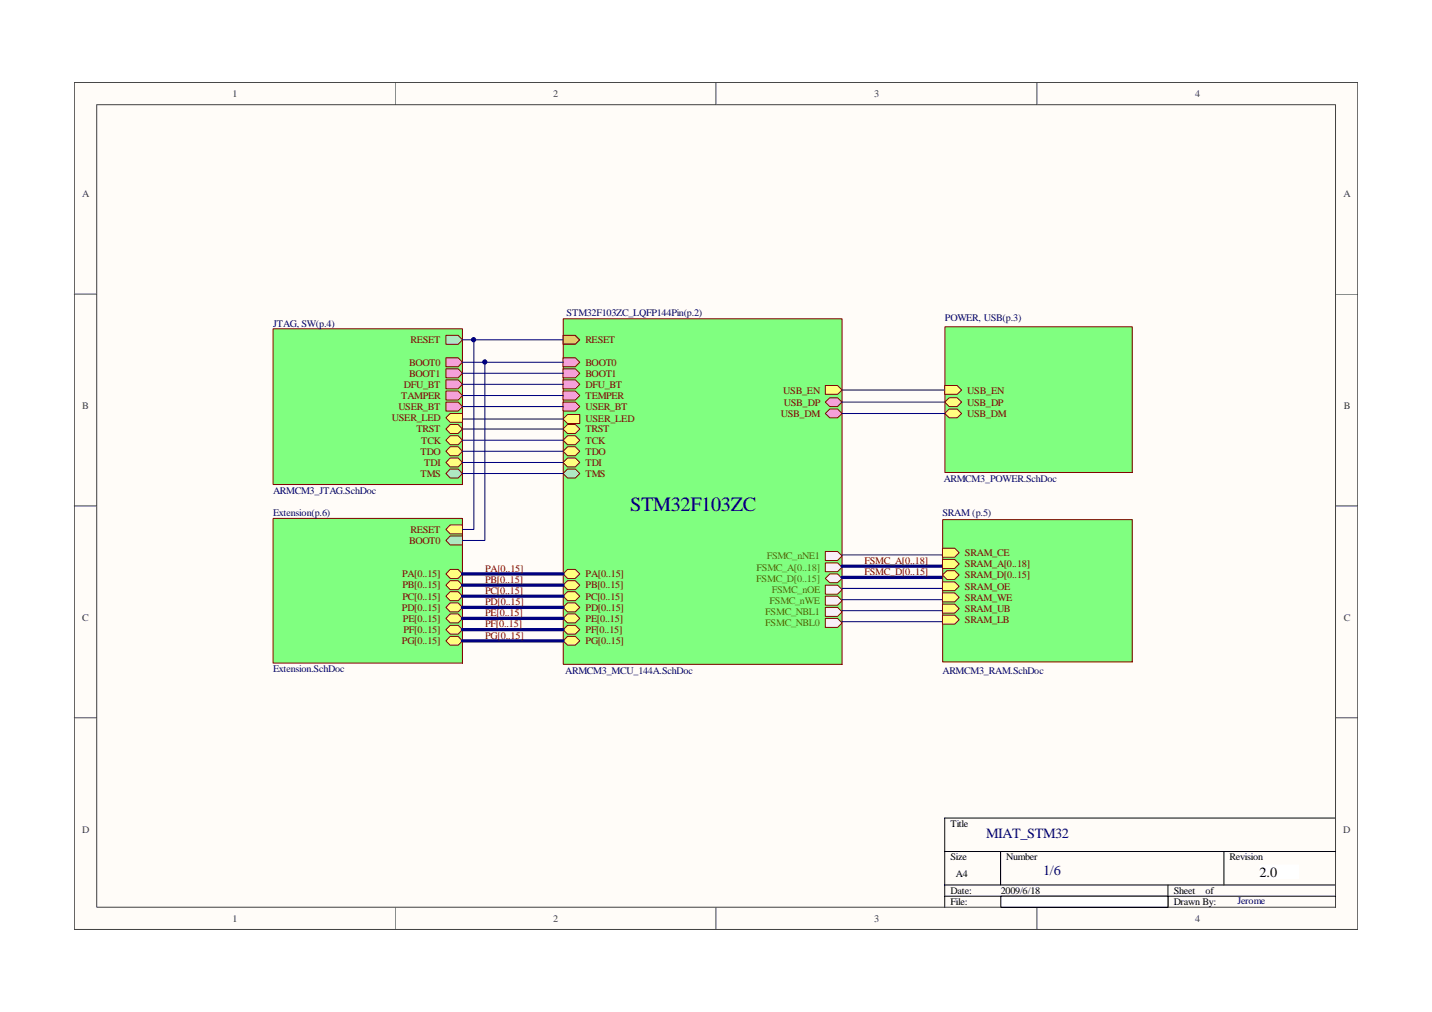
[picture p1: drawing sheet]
<svg xmlns="http://www.w3.org/2000/svg" width="297mm" height="210mm" viewBox="0 0 297 210" stroke-linecap="round" stroke-linejoin="round" font-family="sans-serif">
<path d="M15.4 17.1h266.2v175.7h-266.2z" fill="#fffcf8"/>
<path d="M15.4 17.1h266.2v175.7h-266.2z" fill="none" stroke="#404040" stroke-width=".21"/>
<path d="M20.1 21.8h256.9v166.4h-256.9z" fill="#fffcf8"/>
<g fill="none" stroke="#404040" stroke-width=".21">
<path d="M82 17.1v4.6M148.5 17.1v4.6M215.1 17.1v4.6M20.1 21.7h256.9v166.5h-256.9zM15.4 61h4.6M277 61h4.6M15.4 104.9h4.6M277 104.9h4.6M15.4 148.9h4.6M277 148.9h4.6M82 188.2v4.6M148.5 188.2v4.6"/>
<path d="M215.1 188.2v4.6"/>
</g>
<path d="M196 176.6h81M207.6 176.6v7M253.9 176.6v7M277 169.7h-81v18.5M196 183.6h81M196 185.9h81M242.3 183.6v4.6" fill="none" stroke="#000" stroke-width=".21"/>
<path d="M116.9 66.2h57.8v71.6h-57.8z" fill="#80ff80"/>
<path d="M116.8 66.1h57.9v71.7h-57.9z" fill="none" stroke="#800000" stroke-width=".21"/>
<path d="M116.8 69.6h2.5l1 .9-1 .9h-2.5z" fill-rule="evenodd" fill="#ff9c00"/>
<path d="M116.8 69.6h2.5l1 .9-1 .9h-2.5z" fill="none" stroke="#800000" stroke-width=".21"/>
<path d="M116.8 78.8h2.5l1 .9-1 .9h-2.5z" fill-rule="evenodd" fill="#ffa1d8"/>
<path d="M116.8 78.8h2.5l1 .9-1 .9h-2.5z" fill="none" stroke="#800000" stroke-width=".21"/>
<path d="M116.8 76.5h2.5l1 .9-1 1h-2.5z" fill-rule="evenodd" fill="#ffa1d8"/>
<path d="M116.8 76.5h2.5l1 .9-1 1h-2.5z" fill="none" stroke="#800000" stroke-width=".21"/>
<path d="M116.8 98.2l.9-.9h1.6l1 .9-1 .9h-1.6z" fill-rule="evenodd" fill="#aee9c3"/>
<path d="M116.8 98.2l.9-.9h1.6l1 .9-1 .9h-1.6z" fill="none" stroke="#800000" stroke-width=".21"/>
<path d="M116.8 83.4h2.5l1 .9-1 1h-2.5z" fill-rule="evenodd" fill="#ffa1d8"/>
<path d="M116.8 83.4h2.5l1 .9-1 1h-2.5z" fill="none" stroke="#800000" stroke-width=".21"/>
<path d="M116.8 74.2h2.5l1 .9-1 1h-2.5z" fill-rule="evenodd" fill="#ffa1d8"/>
<path d="M116.8 74.2h2.5l1 .9-1 1h-2.5z" fill="none" stroke="#800000" stroke-width=".21"/>
<path d="M171.2 85.8l.9-1h1.6l1 1-1 .9h-1.6z" fill-rule="evenodd" fill="#cf99ff"/>
<path d="M171.2 85.8l.9-1h1.6l1 1-1 .9h-1.6z" fill="none" stroke="#800000" stroke-width=".21"/>
<path d="M171.2 83.4l.9-.9h1.6l1 .9-1 .9h-1.6z" fill-rule="evenodd" fill="#cf99ff"/>
<path d="M171.2 83.4l.9-.9h1.6l1 .9-1 .9h-1.6z" fill="none" stroke="#800000" stroke-width=".21"/>
<path d="M116.8 119l.9-.9h1.6l1 .9-1 1h-1.6z" fill-rule="evenodd" fill="#ffff80"/>
<path d="M116.8 119l.9-.9h1.6l1 .9-1 1h-1.6z" fill="none" stroke="#800000" stroke-width=".21"/>
<path d="M116.8 123.7l.9-1h1.6l1 1-1 .9h-1.6z" fill-rule="evenodd" fill="#ffff80"/>
<path d="M116.8 123.7l.9-1h1.6l1 1-1 .9h-1.6z" fill="none" stroke="#800000" stroke-width=".21"/>
<path d="M116.8 121.4l.9-1h1.6l1 1-1 .9h-1.6z" fill-rule="evenodd" fill="#ffff80"/>
<path d="M116.8 121.4l.9-1h1.6l1 1-1 .9h-1.6z" fill="none" stroke="#800000" stroke-width=".21"/>
<path d="M116.8 126l.9-.9h1.6l1 .9-1 .9h-1.6z" fill-rule="evenodd" fill="#ffff80"/>
<path d="M116.8 126l.9-.9h1.6l1 .9-1 .9h-1.6z" fill="none" stroke="#800000" stroke-width=".21"/>
<path d="M116.8 128.3l.9-1h1.6l1 1-1 .9h-1.6z" fill-rule="evenodd" fill="#ffff80"/>
<path d="M116.8 128.3l.9-1h1.6l1 1-1 .9h-1.6z" fill="none" stroke="#800000" stroke-width=".21"/>
<path d="M116.8 130.6l.9-.9h1.6l1 .9-1 .9h-1.6z" fill-rule="evenodd" fill="#ffff80"/>
<path d="M116.8 130.6l.9-.9h1.6l1 .9-1 .9h-1.6z" fill="none" stroke="#800000" stroke-width=".21"/>
<path d="M116.8 132.9l.9-.9h1.6l1 .9-1 .9h-1.6z" fill-rule="evenodd" fill="#ffff80"/>
<path d="M116.8 132.9l.9-.9h1.6l1 .9-1 .9h-1.6z" fill="none" stroke="#800000" stroke-width=".21"/>
<path d="M171.2 114.4h2.5l1 .9-1 .9h-2.5z" fill-rule="evenodd" fill="#fff0ff"/>
<path d="M171.2 114.4h2.5l1 .9-1 .9h-2.5z" fill="none" stroke="#800000" stroke-width=".21"/>
<path d="M171.2 123.7h2.5l1 .9-1 .9h-2.5z" fill-rule="evenodd" fill="#fff0ff"/>
<path d="M171.2 123.7h2.5l1 .9-1 .9h-2.5z" fill="none" stroke="#800000" stroke-width=".21"/>
<path d="M171.2 121.4h2.5l1 .9-1 .9h-2.5z" fill-rule="evenodd" fill="#fff0ff"/>
<path d="M171.2 121.4h2.5l1 .9-1 .9h-2.5z" fill="none" stroke="#800000" stroke-width=".21"/>
<path d="M171.2 120l.9-1h1.6l1 1-1 .9h-1.6z" fill-rule="evenodd" fill="#fff0ff"/>
<path d="M171.2 120l.9-1h1.6l1 1-1 .9h-1.6z" fill="none" stroke="#800000" stroke-width=".21"/>
<path d="M171.2 126h2.5l1 .9-1 .9h-2.5z" fill-rule="evenodd" fill="#fff0ff"/>
<path d="M171.2 126h2.5l1 .9-1 .9h-2.5z" fill="none" stroke="#800000" stroke-width=".21"/>
<path d="M171.2 128.3h2.5l1 .9-1 .9h-2.5z" fill-rule="evenodd" fill="#fff0ff"/>
<path d="M171.2 128.3h2.5l1 .9-1 .9h-2.5z" fill="none" stroke="#800000" stroke-width=".21"/>
<path d="M171.2 116.8h2.5l1 .8-1 1h-2.5z" fill-rule="evenodd" fill="#fff0ff"/>
<path d="M171.2 116.8h2.5l1 .8-1 1h-2.5z" fill="none" stroke="#800000" stroke-width=".21"/>
<path d="M116.8 91.3l.9-.9h1.6l1 .9-1 .9h-1.6z" fill-rule="evenodd" fill="#ffff80"/>
<path d="M116.8 91.3l.9-.9h1.6l1 .9-1 .9h-1.6z" fill="none" stroke="#800000" stroke-width=".21"/>
<path d="M116.8 89l.9-.9h1.6l1 .9-1 .9h-1.6z" fill-rule="evenodd" fill="#ffff80"/>
<path d="M116.8 89l.9-.9h1.6l1 .9-1 .9h-1.6z" fill="none" stroke="#800000" stroke-width=".21"/>
<path d="M116.8 93.6l.9-.9h1.6l1 .9-1 .9h-1.6z" fill-rule="evenodd" fill="#ffff80"/>
<path d="M116.8 93.6l.9-.9h1.6l1 .9-1 .9h-1.6z" fill="none" stroke="#800000" stroke-width=".21"/>
<path d="M116.8 95.9l.9-.9h1.6l1 .9-1 1h-1.6z" fill-rule="evenodd" fill="#ffff80"/>
<path d="M116.8 95.9l.9-.9h1.6l1 .9-1 1h-1.6z" fill="none" stroke="#800000" stroke-width=".21"/>
<path d="M116.8 81.1h2.5l1 .9-1 1h-2.5z" fill-rule="evenodd" fill="#ffa1d8"/>
<path d="M116.8 81.1h2.5l1 .9-1 1h-2.5z" fill="none" stroke="#800000" stroke-width=".21"/>
<path d="M171.2 80h2.5l1 .9-1 .9h-2.5z" fill-rule="evenodd" fill="#ffff80"/>
<path d="M171.2 80h2.5l1 .9-1 .9h-2.5z" fill="none" stroke="#800000" stroke-width=".21"/>
<path d="M116.8 86.9l.9-.9h2.6v1.8h-2.6z" fill-rule="evenodd" fill="#ffff80"/>
<path d="M116.8 86.9l.9-.9h2.6v1.8h-2.6z" fill="none" stroke="#800000" stroke-width=".21"/>
<path d="M174.7 115.1h20.8M174.7 122h20.8M174.7 124.4h20.8M174.7 126.7h20.8M174.7 128.9h20.8" fill="none" stroke="#000080" stroke-width=".21"/>
<path d="M196 67.8h38.9v30.2h-38.9z" fill="#80ff80"/>
<path d="M196 67.8h38.9v30.2h-38.9z" fill="none" stroke="#800000" stroke-width=".21"/>
<path d="M196 83.4l.9-.9h1.6l1 .9-1 .9h-1.6z" fill-rule="evenodd" fill="#ffff80"/>
<path d="M196 83.4l.9-.9h1.6l1 .9-1 .9h-1.6z" fill="none" stroke="#800000" stroke-width=".21"/>
<path d="M196.9 84.8h1.6l1 1-1 .9h-1.6l-.9-.9z" fill-rule="evenodd" fill="#ffff80"/>
<path d="M196.9 84.8h1.6l1 1-1 .9h-1.6l-.9-.9z" fill="none" stroke="#800000" stroke-width=".21"/>
<path d="M196 80h2.5l1 .9-1 .9h-2.5z" fill-rule="evenodd" fill="#ffff80"/>
<path d="M196 80h2.5l1 .9-1 .9h-2.5z" fill="none" stroke="#800000" stroke-width=".21"/>
<path d="M56.6 68.2h39.3v32.3h-39.3z" fill="#80ff80"/>
<path d="M56.6 68.2h39.3v32.3h-39.3z" fill="none" stroke="#800000" stroke-width=".21"/>
<path d="M92.5 81.1h2.5l.9 .9-.9 1h-2.5z" fill-rule="evenodd" fill="#ffa1d8"/>
<path d="M92.5 81.1h2.5l.9 .9-.9 1h-2.5z" fill="none" stroke="#800000" stroke-width=".21"/>
<path d="M92.5 69.6h2.5l.9 .9-.9 .9h-2.5z" fill-rule="evenodd" fill="#aee9c3"/>
<path d="M92.5 69.6h2.5l.9 .9-.9 .9h-2.5z" fill="none" stroke="#800000" stroke-width=".21"/>
<path d="M92.5 78.8h2.5l.9 .9-.9 .9h-2.5z" fill-rule="evenodd" fill="#ffa1d8"/>
<path d="M92.5 78.8h2.5l.9 .9-.9 .9h-2.5z" fill="none" stroke="#800000" stroke-width=".21"/>
<path d="M92.5 76.5h2.5l.9 .9-.9 1h-2.5z" fill-rule="evenodd" fill="#ffa1d8"/>
<path d="M92.5 76.5h2.5l.9 .9-.9 1h-2.5z" fill="none" stroke="#800000" stroke-width=".21"/>
<path d="M93.4 97.3h1.6l.9 .9-.9 .9h-1.6l-.9-.9z" fill-rule="evenodd" fill="#aee9c3"/>
<path d="M93.4 97.3h1.6l.9 .9-.9 .9h-1.6l-.9-.9z" fill="none" stroke="#800000" stroke-width=".21"/>
<path d="M92.5 74.2h2.5l.9 .9-.9 1h-2.5z" fill-rule="evenodd" fill="#ffa1d8"/>
<path d="M92.5 74.2h2.5l.9 .9-.9 1h-2.5z" fill="none" stroke="#800000" stroke-width=".21"/>
<path d="M92.5 83.4h2.5l.9 .9-.9 1h-2.5z" fill-rule="evenodd" fill="#ffa1d8"/>
<path d="M92.5 83.4h2.5l.9 .9-.9 1h-2.5z" fill="none" stroke="#800000" stroke-width=".21"/>
<path d="M93.4 90.4h1.6l.9 .9-.9 .9h-1.6l-.9-.9z" fill-rule="evenodd" fill="#ffff80"/>
<path d="M93.4 90.4h1.6l.9 .9-.9 .9h-1.6l-.9-.9z" fill="none" stroke="#800000" stroke-width=".21"/>
<path d="M93.4 88.1h1.6l.9 .9-.9 .9h-1.6l-.9-.9z" fill-rule="evenodd" fill="#ffff80"/>
<path d="M93.4 88.1h1.6l.9 .9-.9 .9h-1.6l-.9-.9z" fill="none" stroke="#800000" stroke-width=".21"/>
<path d="M93.4 92.7h1.6l.9 .9-.9 .9h-1.6l-.9-.9z" fill-rule="evenodd" fill="#ffff80"/>
<path d="M93.4 92.7h1.6l.9 .9-.9 .9h-1.6l-.9-.9z" fill="none" stroke="#800000" stroke-width=".21"/>
<path d="M93.4 95h1.6l.9 .9-.9 1h-1.6l-.9-1z" fill-rule="evenodd" fill="#ffff80"/>
<path d="M93.4 95h1.6l.9 .9-.9 1h-1.6l-.9-1z" fill="none" stroke="#800000" stroke-width=".21"/>
<path d="M92.5 86.7l.9-.9h2.5v1.8h-2.5z" fill-rule="evenodd" fill="#ffff80"/>
<path d="M92.5 86.7l.9-.9h2.5v1.8h-2.5z" fill="none" stroke="#800000" stroke-width=".21"/>
<path d="M56.6 107.6h39.3v29.9h-39.3z" fill="#80ff80"/>
<path d="M56.6 107.5h39.3v30h-39.3z" fill="none" stroke="#800000" stroke-width=".21"/>
<path d="M93.4 118.1h1.6l.9 .9-.9 1h-1.6l-.9-1z" fill-rule="evenodd" fill="#ffff80"/>
<path d="M93.4 118.1h1.6l.9 .9-.9 1h-1.6l-.9-1z" fill="none" stroke="#800000" stroke-width=".21"/>
<path d="M93.4 122.7h1.6l.9 1-.9 .9h-1.6l-.9-.9z" fill-rule="evenodd" fill="#ffff80"/>
<path d="M93.4 122.7h1.6l.9 1-.9 .9h-1.6l-.9-.9z" fill="none" stroke="#800000" stroke-width=".21"/>
<path d="M93.4 120.4h1.6l.9 1-.9 .9h-1.6l-.9-.9z" fill-rule="evenodd" fill="#ffff80"/>
<path d="M93.4 120.4h1.6l.9 1-.9 .9h-1.6l-.9-.9z" fill="none" stroke="#800000" stroke-width=".21"/>
<path d="M93.4 125.1h1.6l.9 .9-.9 .9h-1.6l-.9-.9z" fill-rule="evenodd" fill="#ffff80"/>
<path d="M93.4 125.1h1.6l.9 .9-.9 .9h-1.6l-.9-.9z" fill="none" stroke="#800000" stroke-width=".21"/>
<path d="M93.4 127.3h1.6l.9 1-.9 .9h-1.6l-.9-.9z" fill-rule="evenodd" fill="#ffff80"/>
<path d="M93.4 127.3h1.6l.9 1-.9 .9h-1.6l-.9-.9z" fill="none" stroke="#800000" stroke-width=".21"/>
<path d="M92.5 130.6l.9-.9h1.6l.9 .9-.9 .9h-1.6z" fill-rule="evenodd" fill="#ffff80"/>
<path d="M92.5 130.6l.9-.9h1.6l.9 .9-.9 .9h-1.6z" fill="none" stroke="#800000" stroke-width=".21"/>
<path d="M93.4 132h1.6l.9 .9-.9 .9h-1.6l-.9-.9z" fill-rule="evenodd" fill="#ffff80"/>
<path d="M93.4 132h1.6l.9 .9-.9 .9h-1.6l-.9-.9z" fill="none" stroke="#800000" stroke-width=".21"/>
<path d="M93.4 111.2h2.5v1.8h-2.5l-.9-.9z" fill-rule="evenodd" fill="#aee9c3"/>
<path d="M93.4 111.2h2.5v1.8h-2.5l-.9-.9z" fill="none" stroke="#800000" stroke-width=".21"/>
<path d="M93.4 108.9h2.5v1.8h-2.5l-.9-.9z" fill-rule="evenodd" fill="#ffff80"/>
<path d="M93.4 108.9h2.5v1.8h-2.5l-.9-.9z" fill="none" stroke="#800000" stroke-width=".21"/>
<g fill="none" stroke="#000080" stroke-width=".21">
<path d="M95.9 75.1h20.9M95.9 77.4h20.9M95.9 79.7h20.9M95.9 70.5h20.9M98.3 70.5v39.3h-2.4M100.6 75.1v37h-4.7M95.9 82h20.9M95.9 89h20.9M95.9 91.3h20.9M95.9 93.6h20.9M95.9 95.9h20.9M95.9 98.2h20.9"/>
<path d="M95.9 84.3h20.9M174.7 83.4h21.3M174.7 85.8h21.3"/>
</g>
<path d="M95.9 119h20.9M174.7 119.8h20.8M174.7 117.4h20.8M95.9 121.4h20.9M95.9 123.7h20.9M95.9 126h20.9M95.9 128.3h20.9M95.9 130.6h20.9M95.9 132.9h20.9" fill="none" stroke="#000080" stroke-width=".68"/>
<path d="M195.6 107.8h39.3v29.5h-39.3z" fill="#80ff80"/>
<path d="M195.5 107.8h39.4v29.5h-39.4z" fill="none" stroke="#800000" stroke-width=".21"/>
<path d="M195.5 116h2.5l1 1-1 .9h-2.5z" fill-rule="evenodd" fill="#ffff80"/>
<path d="M195.5 116h2.5l1 1-1 .9h-2.5z" fill="none" stroke="#800000" stroke-width=".21"/>
<path d="M195.5 119.3l.9-.9h1.6l1 .9-1 .9h-1.6z" fill-rule="evenodd" fill="#ffff80"/>
<path d="M195.5 119.3l.9-.9h1.6l1 .9-1 .9h-1.6z" fill="none" stroke="#800000" stroke-width=".21"/>
<path d="M195.5 120.7h2.5l1 .9-1 .9h-2.5z" fill-rule="evenodd" fill="#ffff80"/>
<path d="M195.5 120.7h2.5l1 .9-1 .9h-2.5z" fill="none" stroke="#800000" stroke-width=".21"/>
<path d="M195.5 125.3h2.5l1 .9-1 1h-2.5z" fill-rule="evenodd" fill="#ffff80"/>
<path d="M195.5 125.3h2.5l1 .9-1 1h-2.5z" fill="none" stroke="#800000" stroke-width=".21"/>
<path d="M195.5 127.6h2.5l1 .9-1 1h-2.5z" fill-rule="evenodd" fill="#ffff80"/>
<path d="M195.5 127.6h2.5l1 .9-1 1h-2.5z" fill="none" stroke="#800000" stroke-width=".21"/>
<path d="M195.5 123h2.5l1 .9-1 .9h-2.5z" fill-rule="evenodd" fill="#ffff80"/>
<path d="M195.5 123h2.5l1 .9-1 .9h-2.5z" fill="none" stroke="#800000" stroke-width=".21"/>
<path d="M195.5 113.7h2.5l1 .9-1 1h-2.5z" fill-rule="evenodd" fill="#ffff80"/>
<path d="M195.5 113.7h2.5l1 .9-1 1h-2.5z" fill="none" stroke="#800000" stroke-width=".21"/>
<path d="M95.9 86.9h20.9M174.7 80.9h21.3" fill="none" stroke="#000080" stroke-width=".21"/>
<path d="M261.4 179.5h8v2.7h-8z" fill="#fff"/>
<path d="M261.3 179.4h8.1v2.8h-8.1z" fill="none" stroke="#fff" stroke-width=".21"/>
<path d="M207.6 185.9h34.7v2.3h-34.7z" fill="#fff"/>
<path d="M207.6 185.9h34.7v2.3h-34.7z" fill="none" stroke="#000" stroke-width=".21"/>
<circle cx="98.2" cy="70.5" r=".44" fill="#000080"/>
<circle cx="98.2" cy="70.5" r=".44" fill="none" stroke="#000080" stroke-width=".21"/>
<circle cx="100.6" cy="75.1" r=".44" fill="#000080"/>
<circle cx="100.6" cy="75.1" r=".44" fill="none" stroke="#000080" stroke-width=".21"/>
<text font-size="4.2" fill="#000080" x="130.7" y="106.1">STM32F103ZC</text>
<g font-size="2.9" fill="#000080">
<text x="204.6" y="173.9">MIAT_STM32</text>
<text x="216.4" y="181.5">1/6</text>
</g>
<text font-size="2.9" x="261.3" y="181.9">2.0</text>
<g font-size="2.1" fill="#404040">
<text x="48.2" y="20.1">1</text>
<text x="114.8" y="20.1">2</text>
<text x="181.4" y="20.1">3</text>
<text x="247.9" y="20.1">4</text>
<text x="17" y="40.9">A</text>
<text x="278.7" y="40.9">A</text>
<text x="17.1" y="84.8">B</text>
<text x="278.7" y="84.8">B</text>
<text x="17.1" y="128.7">C</text>
<text x="278.7" y="128.7">C</text>
<text x="17" y="172.7">D</text>
<text x="278.6" y="172.7">D</text>
<text x="48.2" y="191.2">1</text>
<text x="114.8" y="191.2">2</text>
<text x="181.4" y="191.2">3</text>
<text x="247.9" y="191.2">4</text>
</g>
<g font-size="2.1" fill="#000080">
<text x="117.5" y="65.6">STM32F103ZC_LQFP144Pin(p.2)</text>
<text x="56.6" y="67.7">JTAG, SW(p.4)</text>
<text x="196" y="66.5">POWER, USB(p.3)</text>
<text x="195.7" y="100.1">ARMCM3_POWER.SchDoc</text>
<text x="56.6" y="102.4">ARMCM3_JTAG.SchDoc</text>
<text x="56.6" y="107">Extension(p.6)</text>
<text x="195.5" y="107">SRAM (p.5)</text>
<text x="56.6" y="139.4">Extension.SchDoc</text>
<text x="117.3" y="139.9">ARMCM3_MCU_144A.SchDoc</text>
<text x="195.5" y="139.9">ARMCM3_RAM.SchDoc</text>
<text x="256.7" y="187.5">Jerome</text>
</g>
<g font-size="2.1" fill="#800000">
<text x="85.2" y="71.2">RESET</text>
<text x="121.5" y="71.2">RESET</text>
<text x="84.9" y="75.8">BOOT0</text>
<text x="121.5" y="75.8">BOOT0</text>
<text x="83.2" y="82.7">TAMPER</text>
<text x="83.8" y="80.4">DFU_BT</text>
<text x="84.9" y="78.1">BOOT1</text>
<text x="121.5" y="80.4">DFU_BT</text>
<text x="121.5" y="78.1">BOOT1</text>
<text x="121.5" y="82.7">TEMPER</text>
<text x="162.4" y="81.6">USB_EN</text>
<text x="200.6" y="81.6">USB_EN</text>
<text x="81.3" y="87.4">USER_LED</text>
<text x="82.6" y="85">USER_BT</text>
<text x="86.4" y="89.7">TRST</text>
<text x="121.5" y="85">USER_BT</text>
<text x="121.5" y="89.7">TRST</text>
<text x="121.5" y="87.6">USER_LED</text>
<text x="162" y="86.4">USB_DM</text>
<text x="162.6" y="84.2">USB_DP</text>
<text x="200.6" y="84.2">USB_DP</text>
<text x="200.6" y="86.4">USB_DM</text>
<text x="87.2" y="94.3">TDO</text>
<text x="87.4" y="92">TCK</text>
<text x="121.5" y="92">TCK</text>
<text x="121.5" y="94.3">TDO</text>
<text x="87.2" y="98.9">TMS</text>
<text x="88" y="96.6">TDI</text>
<text x="121.5" y="98.9">TMS</text>
<text x="121.5" y="96.6">TDI</text>
<text x="84.9" y="112.8">BOOT0</text>
<text x="85.2" y="110.5">RESET</text>
<text x="83.4" y="119.8">PA[0..15]</text>
<text x="100.6" y="118.6">PA[0..15]</text>
<text x="121.5" y="119.8">PA[0..15]</text>
<text x="179.3" y="117">FSMC_A[0..18]</text>
<text x="179.3" y="119.3">FSMC_D[0..15]</text>
<text x="200.1" y="117.6">SRAM_A[0..18]</text>
<text x="200.1" y="120">SRAM_D[0..15]</text>
<text x="200.1" y="115.4">SRAM_CE</text>
<text x="83.5" y="124.4">PC[0..15]</text>
<text x="83.5" y="122">PB[0..15]</text>
<text x="100.6" y="120.9">PB[0..15]</text>
<text x="100.6" y="123.2">PC[0..15]</text>
<text x="100.6" y="125.5">PD[0..15]</text>
<text x="121.5" y="124.4">PC[0..15]</text>
<text x="121.5" y="122">PB[0..15]</text>
<text x="200.1" y="122.3">SRAM_OE</text>
<text x="200.1" y="124.6">SRAM_WE</text>
<text x="83.4" y="126.7">PD[0..15]</text>
<text x="83.6" y="129">PE[0..15]</text>
<text x="83.7" y="131.3">PF[0..15]</text>
<text x="100.6" y="127.8">PE[0..15]</text>
<text x="100.6" y="130.1">PF[0..15]</text>
<text x="121.5" y="126.7">PD[0..15]</text>
<text x="121.5" y="129">PE[0..15]</text>
<text x="121.5" y="131.3">PF[0..15]</text>
<text x="200.1" y="126.9">SRAM_UB</text>
<text x="200.1" y="129.2">SRAM_LB</text>
<text x="83.4" y="133.6">PG[0..15]</text>
<text x="100.6" y="132.5">PG[0..15]</text>
<text x="121.5" y="133.6">PG[0..15]</text>
</g>
<g font-size="2.1" fill="#567700">
<text x="156.9" y="118.4">FSMC_A[0..18]</text>
<text x="159" y="116">FSMC_nNE1</text>
<text x="156.9" y="120.7">FSMC_D[0..15]</text>
<text x="159.6" y="125.3">FSMC_nWE</text>
<text x="160.1" y="123">FSMC_nOE</text>
<text x="158.7" y="127.6">FSMC_NBL1</text>
<text x="158.7" y="129.9">FSMC_NBL0</text>
</g>
<g font-size="2.1">
<text x="197.1" y="171.5">Title</text>
<text x="197.1" y="178.5">Size</text>
<text x="208.7" y="178.5">Number</text>
<text x="255.1" y="178.5">Revision</text>
<text x="197.1" y="185.4">Date:</text>
<text x="198.3" y="181.9">A4</text>
<text x="207.6" y="185.4">2009/6/18</text>
<text x="243.5" y="185.4">Sheet</text>
<text x="250.1" y="185.4">of</text>
<text x="197.1" y="187.7">File:</text>
<text x="207.6" y="187.7">D:\aplan\..\ARMCM3_MAIN.SchDoc</text>
<text x="243.5" y="187.7">Drawn By:</text>
</g>
</svg>
